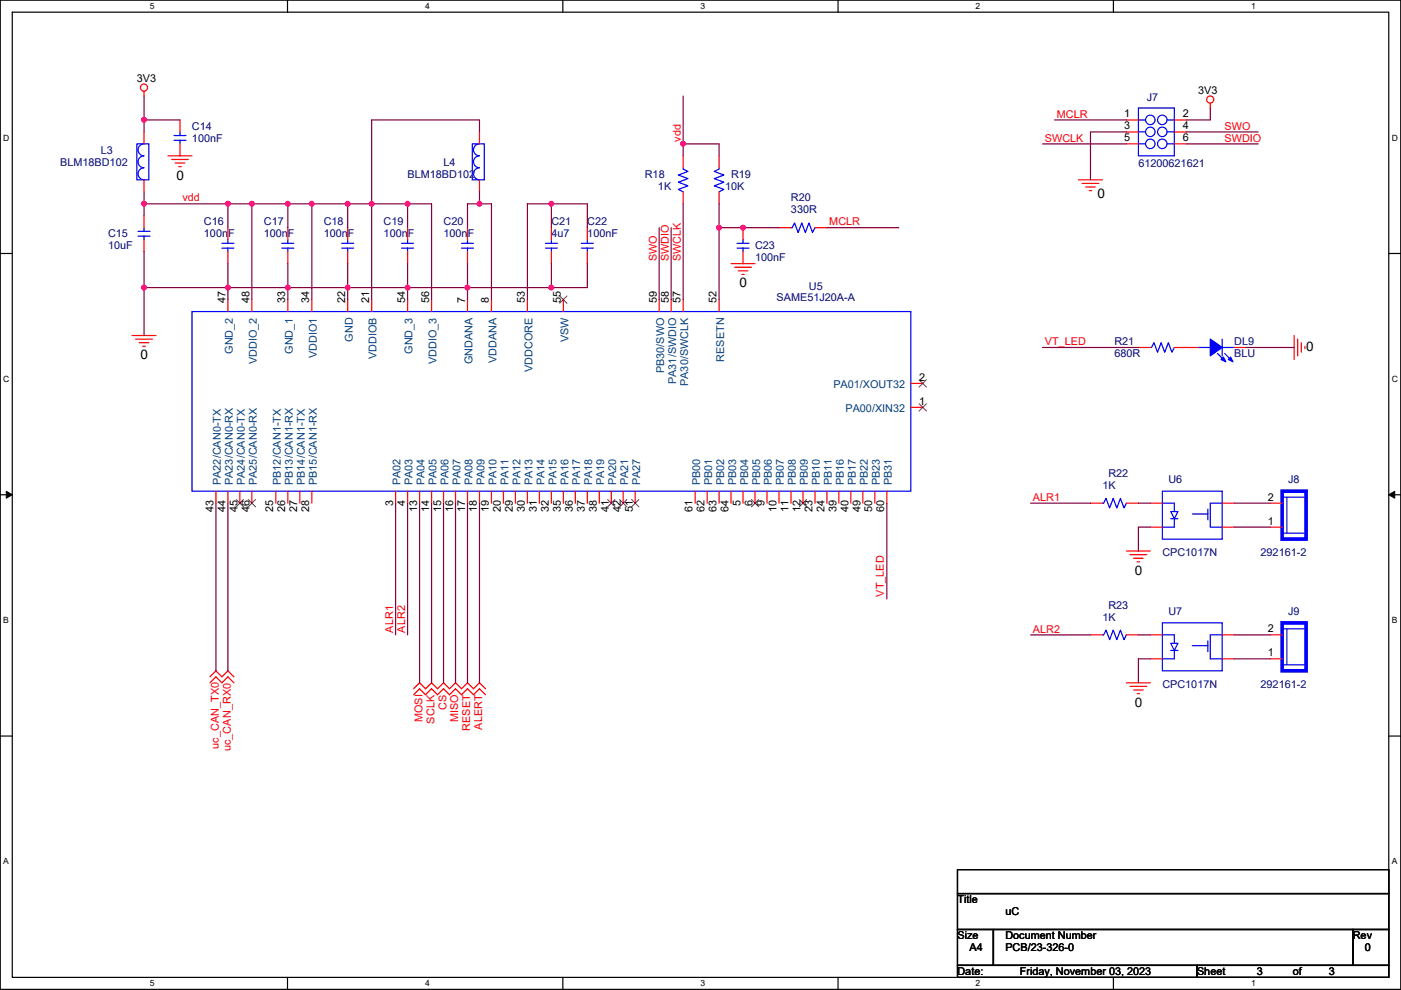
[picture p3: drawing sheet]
<svg xmlns="http://www.w3.org/2000/svg" width="297mm" height="210mm" viewBox="0 0 297 210" stroke-linecap="round" stroke-linejoin="round" font-family="sans-serif">
<path d="M.1 0h296.9v209.8h-296.9zM2.6 2.6h291.8v204.7h-291.8z" fill="none" stroke="#000" stroke-width=".25"/>
<g fill="#fff">
<path d="M31.8 .3h1v2h-1z"/>
<path d="M31.8 207.6h1v2h-1z"/>
</g>
<path d="M61 0v2.6M61 207.3v2.5" fill="none" stroke="#000" stroke-width=".25"/>
<g fill="#fff">
<path d="M90.1 .3h1v2h-1z"/>
<path d="M90.1 207.6h1v2h-1z"/>
</g>
<path d="M119.3 0v2.6M119.3 207.3v2.5" fill="none" stroke="#000" stroke-width=".25"/>
<g fill="#fff">
<path d="M148.5 .3h1v2h-1z"/>
<path d="M148.5 207.6h1v2h-1z"/>
</g>
<path d="M177.7 0v2.6M177.7 207.3v2.5" fill="none" stroke="#000" stroke-width=".25"/>
<g fill="#fff">
<path d="M206.9 .3h1v2h-1z"/>
<path d="M206.9 207.6h1v2h-1z"/>
</g>
<path d="M236.1 0v2.6M236.1 207.3v2.5" fill="none" stroke="#000" stroke-width=".25"/>
<g fill="#fff">
<path d="M265.2 .3h1v2h-1z"/>
<path d="M265.2 207.6h1v2h-1z"/>
<path d="M.7 28.2h1.3v2h-1.3z"/>
<path d="M295.1 28.2h1.3v2h-1.3z"/>
<path d="M.7 79.4h1.3v2h-1.3z"/>
<path d="M295.1 79.4h1.3v2h-1.3z"/>
</g>
<path d="M.1 53.8h2.5M294.4 53.8h2.6" fill="none" stroke="#000" stroke-width=".25"/>
<g fill="#fff">
<path d="M.7 130.5h1.2v2.1h-1.2z"/>
<path d="M295.1 130.5h1.2v2.1h-1.2z"/>
</g>
<path d="M.1 104.9h2.5M294.4 104.9h2.6" fill="none" stroke="#000" stroke-width=".25"/>
<path d="M1.3 104.2l1.3 .7-1.3 .8zM294.4 104.9l1.3-.7v1.5z" fill="#000" stroke="#000" stroke-width=".21"/>
<g fill="#fff">
<path d="M.7 181.7h1.2v2h-1.2z"/>
<path d="M295.1 181.7h1.2v2h-1.2z"/>
</g>
<path d="M.1 156.1h2.5M294.4 156.1h2.6M203 184.4h91.4v5.1h-91.4zM203 189.5h91.4v7.6h-91.4zM203 197.1h7.6v7.7h-7.6zM210.6 197.1h76.2v7.7h-76.2zM286.8 197.1h7.6v7.7h-7.6zM203 204.8h50.8v2.5h-50.8zM253.8 204.8h40.6v2.5h-40.6z" fill="none" stroke="#000" stroke-width=".25"/>
<g fill="none" stroke="#f00" stroke-width=".25">
<path d="M30.5 19.3v1.1M30.5 28v2.5M30.5 38.1v2.6M35.6 33.1h5.1M36.4 33.8h3.5M37.1 34.6h2.1M37.9 35.3h.5M38.2 25.4v2.6M38.2 30.5v2.6M101.7 28v2.5M101.7 38.1v2.6M144.8 33.1v2.5"/>
<path d="M152.5 33.1v2.5M228.7 38.1h5M229.4 38.9h3.6M230.2 39.7h2M238.8 25.4h2.6M238.8 28h2.6M238.8 30.5h2.6M249 25.4h2.5M249 28h2.5M249 30.5h2.5M256.6 21.9v1M30.5 45.8v2.5"/>
<path d="M30.5 50.8v2.6M48.3 48.3v2.5M48.3 53.4v2.5M61 48.3v2.5M61 53.4v2.5M73.7 48.3v2.5M73.7 53.4v2.5M86.4 48.3v2.5M86.4 53.4v2.5M99.1 48.3v2.5M99.1 53.4v2.5M116.9 48.3v2.5"/>
<path d="M116.9 53.4v2.5M124.5 48.3v2.5M124.5 53.4v2.5M144.8 40.7v2.5M152.5 40.7v2.5M155 55.9h5.1M155.8 56.7h3.5M156.5 57.4h2.1M157.3 58.2h.5M157.5 48.3v2.5M157.5 53.4v2.5M165.2 48.3h2.5"/>
<path d="M172.8 48.3h2.5M230.9 40.4h.6M28 71.2h5.1M28.8 71.9h3.5M29.5 72.7h2.1M30.3 73.4h.5M48.3 63.5v2.6M53.4 63.5v2.6M61 63.5v2.6M66.1 63.5v2.6M73.7 63.5v2.6M78.8 63.5v2.6"/>
<path d="M86.4 63.5v2.6M91.5 63.5v2.6M99.1 63.5v2.6M104.2 63.5v2.6M111.8 63.5v2.6M119.4 63.5v2.6M139.8 63.5v2.6M142.3 63.5v2.6M144.8 63.5v2.6M152.5 63.5v2.6M241.4 73.7h2.5M249 73.7h5.1"/>
<path d="M261.7 73.7h2.5M274.4 71.2v5M275.1 71.9v3.6M275.9 72.7v2M276.7 73.4v.6M193.1 86.4h2.5M193.1 81.3h2.5M45.8 104.2v2.5M48.3 104.2v2.5M50.9 104.2v2.5M53.4 104.2v2.5M58.5 104.2v2.5"/>
<path d="M61 104.2v2.5M63.6 104.2v2.5M66.1 104.2v2.5M83.9 104.2v2.5M86.4 104.2v2.5M89 104.2v2.5M91.5 104.2v2.5M94 104.2v2.5M96.6 104.2v2.5M99.1 104.2v2.5M101.7 104.2v2.5M104.2 104.2v2.5"/>
<path d="M106.7 104.2v2.5M109.3 104.2v2.5M111.8 104.2v2.5M114.4 104.2v2.5M116.9 104.2v2.5M119.4 104.2v2.5M122 104.2v2.5M124.5 104.2v2.5M127.1 104.2v2.5M129.6 104.2v2.5M132.1 104.2v2.5M134.7 104.2v2.5"/>
<path d="M147.4 104.2v2.5M149.9 104.2v2.5M152.5 104.2v2.5M155 104.2v2.5M157.5 104.2v2.5M160.1 104.2v2.5M162.6 104.2v2.5M165.2 104.2v2.5M167.7 104.2v2.5M170.2 104.2v2.5M172.8 104.2v2.5M175.3 104.2v2.5"/>
<path d="M177.9 104.2v2.5M180.4 104.2v2.5M182.9 104.2v2.5M185.5 104.2v2.5M188 104.2v2.5M231.2 106.7h2.5M238.8 116.9h5.1M238.8 106.7h2.6M239.6 117.6h3.5M240.3 118.4h2.1M241.1 119.2h.5M243.9 106.7h2.5"/>
<path d="M243.9 111.8h2.5M259.1 111.8h2.6M259.1 106.7h2.6M269.3 111.8h2.5M269.3 106.7h2.5M231.2 134.7h2.5M238.8 134.7h2.6M243.9 134.7h2.5M243.9 139.7h2.5M259.1 139.7h2.6M259.1 134.7h2.6M269.3 139.7h2.5"/>
<path d="M269.3 134.7h2.5M44.5 143.6l1.3-1.3 1.3 1.3 1.2-1.3 1.3 1.3M44.5 144.8l1.3-1.2 1.3 1.2 1.2-1.2 1.3 1.2M87.7 146.1l1.3-1.3 1.2 1.3 1.3-1.3 1.3 1.3 1.2-1.3 1.3 1.3 1.3-1.3 1.3 1.3 1.2-1.3 1.3 1.3 1.3-1.3 1.2 1.3M87.7 147.4l1.3-1.3 1.2 1.3 1.3-1.3 1.3 1.3 1.2-1.3 1.3 1.3 1.3-1.3 1.3 1.3 1.2-1.3 1.3 1.3 1.3-1.3 1.2 1.3M238.8 144.8h5.1M239.6 145.6h3.5M240.3 146.3h2.1M241.1 147.1h.5"/>
<circle cx="30.5" cy="18.6" r=".76"/>
<circle cx="256.6" cy="21.1" r=".76"/>
</g>
<g fill="none" stroke="#00f" stroke-width=".25">
<path d="M29 30.5h2.6v7.6h-2.6zM30.5 35.6a1.26 1.26 0 0 0-1.2 1.3 1.26 1.26 0 0 0 1.2 1.2M30.5 33.1a1.26 1.26 0 0 0-1.2 1.2 1.26 1.26 0 0 0 1.2 1.3M30.5 30.5a1.26 1.26 0 0 0-1.2 1.3 1.26 1.26 0 0 0 1.2 1.2M36.9 28.7h2.5M36.9 29.8h2.5M38.2 29.8v.7M38.2 28v.7M100.1 30.5h2.6v7.6h-2.6zM101.6 35.6a1.26 1.26 0 0 0-1.2 1.3 1.26 1.26 0 0 0 1.2 1.2M101.6 33.1a1.26 1.26 0 0 0-1.2 1.2 1.26 1.26 0 0 0 1.2 1.3M101.6 30.5a1.26 1.26 0 0 0-1.2 1.3 1.26 1.26 0 0 0 1.2 1.2"/>
<path d="M144.8 35.6v.3l1.1 .5-2.1 .7 2.1 .8-2.1 .8 2.1 .7-2.1 .8 1 .5M152.5 35.6v.3l-1.1 .5 2.1 .7-2.1 .8 2.1 .8-2.1 .7 2.1 .8-1 .5M241.4 22.9h7.6v10.2h-7.6zM241.4 25.4h1.5M241.4 28h1.5M241.4 30.5h1.5M247.5 25.4h1.5M247.5 28h1.5M247.5 30.5h1.5M29.3 49.1h2.5M29.3 50.1h2.5M30.5 50.1v.7"/>
<path d="M30.5 48.3v.8M47.1 51.6h2.5M47.1 52.6h2.5M48.3 52.6v.8M48.3 50.8v.8M59.8 51.6h2.5M59.8 52.6h2.5M61 52.6v.8M61 50.8v.8M72.5 51.6h2.5M72.5 52.6h2.5M73.7 52.6v.8"/>
<path d="M73.7 50.8v.8M85.2 51.6h2.5M85.2 52.6h2.5M86.4 52.6v.8M86.4 50.8v.8M97.9 51.6h2.5M97.9 52.6h2.5M99.1 52.6v.8M99.1 50.8v.8M115.6 51.6h2.6M115.6 52.6h2.6M116.9 52.6v.8"/>
<path d="M116.9 50.8v.8M123.3 51.6h2.5M123.3 52.6h2.5M124.5 52.6v.8M124.5 50.8v.8M156.3 51.6h2.5M156.3 52.6h2.5M157.5 52.6v.8M157.5 50.8v.8M167.7 48.3h.3l.5-1 .7 2 .8-2 .7 2 .8-2 .8 2 .5-1M40.7 66.1h152.4v38.1h-152.4zM243.9 73.7h.3l.5-1 .7 2 .8-2 .7 2 .8-2 .8 2 .5-1"/>
<path d="M254.1 73.7h2.5M258.1 75l1.5 1.5M259.1 71.9v3.6M259.1 73.7h2.6M259.6 75l1.6 1.5M233.7 106.7h.3l.5-1 .8 2 .7-2 .8 2 .8-2 .7 2 .5-1M246.4 104.2h12.7v10.1h-12.7zM246.4 106.7h2.6v1.8M248.2 110h1.5M248.2 108.5h1.5l-.7 1.5zM249 110v1.8h-2.6M252.8 109h3.3"/>
<path d="M256.1 108v2.3M259.1 106.7h-2.5v5.1h2.5M271.8 113.1h5.1M271.8 105.5h5.1M272.9 105.5v7.6M233.7 134.7h.3l.5-1.1 .8 2.1 .7-2.1 .8 2.1 .8-2.1 .7 2.1 .5-1M246.4 132.1h12.7v10.2h-12.7zM246.4 134.7h2.6v1.7M248.2 138h1.5M248.2 136.4h1.5l-.7 1.6zM249 138v1.7h-2.6M252.8 136.9h3.3"/>
<path d="M256.1 135.9v2.3M259.1 134.7h-2.5v5h2.5M271.8 133.4h5.1M272.9 133.4v7.6M271.8 141h5.1"/>
<circle cx="243.9" cy="25.4" r="1.01"/>
<circle cx="243.9" cy="30.5" r="1.01"/>
<circle cx="243.9" cy="28" r="1.01"/>
<circle cx="246.4" cy="25.4" r="1.01"/>
<circle cx="246.4" cy="28" r="1.01"/>
<circle cx="246.4" cy="30.5" r="1.01"/>
</g>
<g fill="none" stroke="#804000" stroke-width=".21">
<path d="M118.7 62.8l1.5 1.5M120.2 62.8l-1.5 1.5M194.9 85.6l1.5 1.6M194.9 80.6l1.5 1.5M196.4 85.6l-1.5 1.6M196.4 80.6l-1.5 1.5M50.1 106l1.5 1.5M51.6 106l-1.5 1.5M52.6 106l1.6 1.5M54.2 106l-1.6 1.5M128.8 106l1.6 1.5M130.4 106l-1.6 1.5"/>
<path d="M131.4 106l1.5 1.5M132.9 106l-1.5 1.5M133.9 106l1.6 1.5M135.4 106l-1.5 1.5M159.3 106l1.6 1.5M160.8 106l-1.5 1.5M169.5 106l1.5 1.5M171 106l-1.5 1.5"/>
</g>
<path d="M271.8 104.2h5.1v10.1h-5.1zM271.8 132.1h5.1v10.2h-5.1z" fill="none" stroke="#00f" stroke-width=".76"/>
<g fill="#00f" stroke="#00f" stroke-width=".25">
<path d="M256.6 71.9l2.5 1.8-2.5 1.8z" fill-rule="evenodd"/>
<path d="M260.9 75.7l.5 1.1-1-.6z" fill-rule="evenodd"/>
<path d="M259.4 75.7l.5 1.1-1-.6z" fill-rule="evenodd"/>
</g>
<g fill="none" stroke="#800040" stroke-width=".25">
<path d="M30.5 25.4h7.7M30.5 20.4v5M30.5 25.4v2.6M101.7 28v-2.6h-22.9v17.8M144.8 20.4v10.1M144.8 30.5v2.6M144.8 30.5h7.7v2.6M221 30.5h17.8M223.6 25.4h15.2M238.8 28h-7.6v10.1M251.5 28h15.3M251.5 30.5h15.3"/>
<path d="M256.6 22.9v2.5h-5.1M30.5 40.7v2.5M30.5 53.4v7.6M30.5 43.2h17.8M30.5 43.2v2.6M48.3 55.9v5.1M48.3 43.2h5.1M48.3 43.2v5.1M53.4 43.2v20.3M53.4 43.2h7.6M61 43.2v5.1M61 55.9v5.1"/>
<path d="M61 43.2h5.1M66.1 43.2v20.3M66.1 43.2h7.6M73.7 43.2h5.1M73.7 43.2v5.1M73.7 55.9v5.1M78.8 43.2v20.3M78.8 43.2h7.6M86.4 55.9v5.1M86.4 43.2h5.1v20.3M86.4 43.2v5.1M99.1 55.9v5.1"/>
<path d="M101.7 40.7v2.5M101.7 43.2h-2.6v5.1M101.7 43.2h2.5v20.3M116.9 43.2h-5.1v20.3M116.9 43.2v5.1M116.9 55.9v5.1M116.9 43.2h7.6v5.1M124.5 55.9v5.1h-7.6M139.8 48.3v15.2M142.3 48.3v15.2M144.8 43.2v20.3M152.5 43.2v5.1"/>
<path d="M152.5 48.3h12.7M152.5 48.3v15.2M175.3 48.3h15.3M30.5 61h17.8M30.5 61v10.2M48.3 61h12.7M48.3 61v2.5M61 61h12.7M61 61v2.5M73.7 61h12.7M73.7 61v2.5M86.4 61v2.5"/>
<path d="M86.4 61h12.7M99.1 61h17.8M99.1 61v2.5M221 73.7h20.4M264.2 73.7h10.2M45.8 106.7v35.6M48.3 106.7v35.6M83.9 106.7v28M86.4 106.7v28M89 106.7v38.1M91.5 106.7v38.1M94 106.7v38.1"/>
<path d="M96.6 106.7v38.1M99.1 106.7v38.1M101.7 106.7v38.1M188 106.7v20.3M218.5 106.7h12.7M241.4 106.7h2.5M243.9 111.8h-2.5v5.1M261.7 106.7h7.6M261.7 111.8h7.6M218.5 134.7h12.7M241.4 134.7h2.5M243.9 139.7h-2.5v5.1"/>
<path d="M261.7 134.7h7.6M261.7 139.7h7.6"/>
</g>
<g fill="#f0f" stroke="#f0f" stroke-width=".25">
<circle cx="30.5" cy="25.4" r=".5"/>
<circle cx="144.8" cy="30.5" r=".5"/>
<circle cx="48.3" cy="43.2" r=".5"/>
<circle cx="30.5" cy="43.2" r=".5"/>
<circle cx="53.4" cy="43.2" r=".5"/>
<circle cx="61" cy="43.2" r=".5"/>
<circle cx="66.1" cy="43.2" r=".5"/>
<circle cx="78.8" cy="43.2" r=".5"/>
<circle cx="73.7" cy="43.2" r=".5"/>
<circle cx="86.4" cy="43.2" r=".5"/>
<circle cx="101.6" cy="43.2" r=".5"/>
<circle cx="116.9" cy="43.2" r=".5"/>
<circle cx="152.4" cy="48.3" r=".5"/>
<circle cx="157.5" cy="48.3" r=".5"/>
<circle cx="30.5" cy="61" r=".5"/>
<circle cx="48.3" cy="61" r=".5"/>
<circle cx="61" cy="61" r=".5"/>
<circle cx="86.4" cy="61" r=".5"/>
<circle cx="73.7" cy="61" r=".5"/>
<circle cx="116.9" cy="61" r=".5"/>
<circle cx="99.1" cy="61" r=".5"/>
</g>
<g font-size="2.8">
<text x="37.4" y="38.1">0</text>
<text x="232.7" y="41.9">0</text>
<text x="156.8" y="61">0</text>
<text x="29.8" y="76.2">0</text>
<text x="276.9" y="74.4">0</text>
<text x="240.6" y="121.9">0</text>
<text x="240.6" y="149.9">0</text>
</g>
<g font-size="2.3">
<text x="29" y="17.3">3V3</text>
<text x="254.1" y="19.9">3V3</text>
<text x="238.3" y="24.9">1</text>
<text x="238.3" y="27.5">3</text>
<text x="238.3" y="30">5</text>
<text x="250.8" y="24.9">2</text>
<text x="250.8" y="27.5">4</text>
<text x="250.8" y="30">6</text>
<text x="47.8" y="64.3" transform="rotate(-90 47.8 64.3)">47</text>
<text x="52.9" y="64.3" transform="rotate(-90 52.9 64.3)">48</text>
<text x="60.5" y="64.3" transform="rotate(-90 60.5 64.3)">33</text>
<text x="65.6" y="64.3" transform="rotate(-90 65.6 64.3)">34</text>
<text x="73.2" y="64.3" transform="rotate(-90 73.2 64.3)">22</text>
<text x="78.3" y="64.3" transform="rotate(-90 78.3 64.3)">21</text>
<text x="85.9" y="64.3" transform="rotate(-90 85.9 64.3)">54</text>
<text x="91" y="64.3" transform="rotate(-90 91 64.3)">56</text>
<text x="98.6" y="64.3" transform="rotate(-90 98.6 64.3)">7</text>
<text x="103.7" y="64.3" transform="rotate(-90 103.7 64.3)">8</text>
<text x="111.3" y="64.3" transform="rotate(-90 111.3 64.3)">53</text>
<text x="118.9" y="64.3" transform="rotate(-90 118.9 64.3)">55</text>
<text x="139.2" y="64.3" transform="rotate(-90 139.2 64.3)">59</text>
<text x="141.8" y="64.3" transform="rotate(-90 141.8 64.3)">58</text>
<text x="144.3" y="64.3" transform="rotate(-90 144.3 64.3)">57</text>
<text x="151.9" y="64.3" transform="rotate(-90 151.9 64.3)">52</text>
<text x="194.9" y="80.8">2</text>
<text x="194.9" y="85.9">1</text>
<text x="83.4" y="107.3" transform="rotate(-90 83.4 107.3)">3</text>
<text x="85.9" y="107.3" transform="rotate(-90 85.9 107.3)">4</text>
<text x="157" y="107.3" transform="rotate(-90 157 107.3)">5</text>
<text x="159.6" y="107.3" transform="rotate(-90 159.6 107.3)">6</text>
<text x="162.1" y="107.3" transform="rotate(-90 162.1 107.3)">9</text>
<text x="268.8" y="106.2">2</text>
<text x="45.3" y="108.5" transform="rotate(-90 45.3 108.5)">43</text>
<text x="47.8" y="108.5" transform="rotate(-90 47.8 108.5)">44</text>
<text x="50.3" y="108.5" transform="rotate(-90 50.3 108.5)">45</text>
<text x="52.9" y="108.5" transform="rotate(-90 52.9 108.5)">46</text>
<text x="58" y="108.5" transform="rotate(-90 58 108.5)">25</text>
<text x="60.5" y="108.5" transform="rotate(-90 60.5 108.5)">26</text>
<text x="63" y="108.5" transform="rotate(-90 63 108.5)">27</text>
<text x="65.6" y="108.5" transform="rotate(-90 65.6 108.5)">28</text>
<text x="88.4" y="108.5" transform="rotate(-90 88.4 108.5)">13</text>
<text x="91" y="108.5" transform="rotate(-90 91 108.5)">14</text>
<text x="93.5" y="108.5" transform="rotate(-90 93.5 108.5)">15</text>
<text x="96.1" y="108.5" transform="rotate(-90 96.1 108.5)">16</text>
<text x="98.6" y="108.5" transform="rotate(-90 98.6 108.5)">17</text>
<text x="101.1" y="108.5" transform="rotate(-90 101.1 108.5)">18</text>
<text x="103.7" y="108.5" transform="rotate(-90 103.7 108.5)">19</text>
<text x="106.2" y="108.5" transform="rotate(-90 106.2 108.5)">20</text>
<text x="108.8" y="108.5" transform="rotate(-90 108.8 108.5)">29</text>
<text x="111.3" y="108.5" transform="rotate(-90 111.3 108.5)">30</text>
<text x="113.8" y="108.5" transform="rotate(-90 113.8 108.5)">31</text>
<text x="116.4" y="108.5" transform="rotate(-90 116.4 108.5)">32</text>
<text x="118.9" y="108.5" transform="rotate(-90 118.9 108.5)">35</text>
<text x="121.5" y="108.5" transform="rotate(-90 121.5 108.5)">36</text>
<text x="124" y="108.5" transform="rotate(-90 124 108.5)">37</text>
<text x="126.5" y="108.5" transform="rotate(-90 126.5 108.5)">38</text>
<text x="129.1" y="108.5" transform="rotate(-90 129.1 108.5)">41</text>
<text x="131.6" y="108.5" transform="rotate(-90 131.6 108.5)">42</text>
<text x="134.2" y="108.5" transform="rotate(-90 134.2 108.5)">51</text>
<text x="146.9" y="108.5" transform="rotate(-90 146.9 108.5)">61</text>
<text x="149.4" y="108.5" transform="rotate(-90 149.4 108.5)">62</text>
<text x="151.9" y="108.5" transform="rotate(-90 151.9 108.5)">63</text>
<text x="154.5" y="108.5" transform="rotate(-90 154.5 108.5)">64</text>
<text x="164.6" y="108.5" transform="rotate(-90 164.6 108.5)">10</text>
<text x="167.2" y="108.5" transform="rotate(-90 167.2 108.5)">11</text>
<text x="169.7" y="108.5" transform="rotate(-90 169.7 108.5)">12</text>
<text x="172.3" y="108.5" transform="rotate(-90 172.3 108.5)">23</text>
<text x="174.8" y="108.5" transform="rotate(-90 174.8 108.5)">24</text>
<text x="177.3" y="108.5" transform="rotate(-90 177.3 108.5)">39</text>
<text x="179.9" y="108.5" transform="rotate(-90 179.9 108.5)">40</text>
<text x="182.4" y="108.5" transform="rotate(-90 182.4 108.5)">49</text>
<text x="185" y="108.5" transform="rotate(-90 185 108.5)">50</text>
<text x="187.5" y="108.5" transform="rotate(-90 187.5 108.5)">60</text>
<text x="268.8" y="111.3">1</text>
<text x="268.8" y="134.1">2</text>
<text x="268.8" y="139.2">1</text>
<text x="203" y="191.6">Title</text>
<text x="213.2" y="194.1">uC</text>
<text x="203" y="199.2">Size</text>
<text x="205.5" y="201.7">A4</text>
<text x="213.2" y="199.2">Document Number</text>
<text x="213.2" y="201.7">PCB/23-326-0</text>
<text x="286.8" y="199.2">Rev</text>
<text x="289.4" y="201.7">0</text>
<text x="203" y="206.8">Date:</text>
<text x="216.2" y="206.8">Friday, November 03, 2023</text>
<text x="253.8" y="206.8">Sheet</text>
<text x="266.5" y="206.8">3</text>
<text x="274.1" y="206.8">of</text>
<text x="281.7" y="206.8">3</text>
</g>
<g font-size="2.3" fill="#000080">
<text x="243.1" y="21.4">J7</text>
<text x="40.7" y="27.5">C14</text>
<text x="12.8" y="35.1">BLM18BD102</text>
<text x="21.4" y="32.6">L3</text>
<text x="40.7" y="30">100nF</text>
<text x="94" y="35.1">L4</text>
<text x="241.4" y="35.4">61200621621</text>
<text x="86.4" y="37.7">BLM18BD102</text>
<text x="136.7" y="37.7">R18</text>
<text x="139.5" y="40.2">1K</text>
<text x="153.7" y="40.2">10K</text>
<text x="155" y="37.7">R19</text>
<text x="43.2" y="47.8">C16</text>
<text x="55.9" y="47.8">C17</text>
<text x="68.6" y="47.8">C18</text>
<text x="81.3" y="47.8">C19</text>
<text x="94" y="47.8">C20</text>
<text x="116.9" y="47.8">C21</text>
<text x="124.5" y="47.8">C22</text>
<text x="167.7" y="42.7">R20</text>
<text x="167.7" y="45.3">330R</text>
<text x="22.9" y="50.4">C15</text>
<text x="22.9" y="52.9">10uF</text>
<text x="43.2" y="50.4">100nF</text>
<text x="55.9" y="50.4">100nF</text>
<text x="68.6" y="50.4">100nF</text>
<text x="81.3" y="50.4">100nF</text>
<text x="94" y="50.4">100nF</text>
<text x="116.9" y="50.4">4u7</text>
<text x="124.5" y="50.4">100nF</text>
<text x="160.1" y="52.9">C23</text>
<text x="160.1" y="55.4">100nF</text>
<text x="164.7" y="63.8">SAME51J20A-A</text>
<text x="171.5" y="61.5">U5</text>
<text x="236.3" y="73.2">R21</text>
<text x="236.3" y="75.8">680R</text>
<text x="261.7" y="73.2">DL9</text>
<text x="261.7" y="75.8">BLU</text>
<text x="235" y="101.2">R22</text>
<text x="233.7" y="103.7">1K</text>
<text x="247.7" y="102.4">U6</text>
<text x="273.1" y="102.4">J8</text>
<text x="246.4" y="117.9">CPC1017N</text>
<text x="267.3" y="117.9">292161-2</text>
<text x="233.7" y="131.6">1K</text>
<text x="235" y="129.1">R23</text>
<text x="247.7" y="130.4">U7</text>
<text x="273.1" y="130.4">J9</text>
<text x="246.4" y="145.9">CPC1017N</text>
<text x="267.3" y="145.9">292161-2</text>
</g>
<g font-size="2.3" fill="#f00">
<text x="224.1" y="24.9">MCLR</text>
<text x="259.6" y="27.5">SWO</text>
<text x="144.3" y="30" transform="rotate(-90 144.3 30)">vdd</text>
<text x="221.5" y="30">SWCLK</text>
<text x="259.6" y="30">SWDIO</text>
<text x="38.7" y="42.7">vdd</text>
<text x="175.8" y="47.8">MCLR</text>
<text x="139.3" y="55.4" transform="rotate(-90 139.3 55.4)">SWO</text>
<text x="141.8" y="55.4" transform="rotate(-90 141.8 55.4)">SWDIO</text>
<text x="144.3" y="55.4" transform="rotate(-90 144.3 55.4)">SWCLK</text>
<text x="221.5" y="73.1">VT_LED</text>
<text x="219" y="106.2">ALR1</text>
<text x="187.4" y="126.5" transform="rotate(-90 187.4 126.5)">VT_LED</text>
<text x="83.4" y="134.2" transform="rotate(-90 83.4 134.2)">ALR1</text>
<text x="85.9" y="134.2" transform="rotate(-90 85.9 134.2)">ALR2</text>
<text x="219" y="134.2">ALR2</text>
<text x="89.6" y="153.2" transform="rotate(-90 89.6 153.2)">MOSI</text>
<text x="92.1" y="153.5" transform="rotate(-90 92.1 153.5)">SCLK</text>
<text x="94.6" y="150.7" transform="rotate(-90 94.6 150.7)">CS</text>
<text x="97.2" y="153.2" transform="rotate(-90 97.2 153.2)">MISO</text>
<text x="99.7" y="155" transform="rotate(-90 99.7 155)">RESET</text>
<text x="102.3" y="154.7" transform="rotate(-90 102.3 154.7)">ALERT</text>
<text x="46.4" y="158.8" transform="rotate(-90 46.4 158.8)">uc_CAN_TX0</text>
<text x="48.9" y="159.3" transform="rotate(-90 48.9 159.3)">uc_CAN_RX0</text>
</g>
<g font-size="2.3" fill="#004080">
<text x="49.4" y="75.1" transform="rotate(-90 49.4 75.1)">GND_2</text>
<text x="54.5" y="77.3" transform="rotate(-90 54.5 77.3)">VDDIO_2</text>
<text x="62.1" y="75.1" transform="rotate(-90 62.1 75.1)">GND_1</text>
<text x="67.2" y="76" transform="rotate(-90 67.2 76)">VDDIO1</text>
<text x="74.8" y="72.5" transform="rotate(-90 74.8 72.5)">GND</text>
<text x="79.9" y="76.2" transform="rotate(-90 79.9 76.2)">VDDIOB</text>
<text x="87.5" y="75.1" transform="rotate(-90 87.5 75.1)">GND_3</text>
<text x="92.6" y="77.3" transform="rotate(-90 92.6 77.3)">VDDIO_3</text>
<text x="100.2" y="77.3" transform="rotate(-90 100.2 77.3)">GNDANA</text>
<text x="105.3" y="77" transform="rotate(-90 105.3 77)">VDDANA</text>
<text x="120.5" y="72.6" transform="rotate(-90 120.5 72.6)">VSW</text>
<text x="153.5" y="76.7" transform="rotate(-90 153.5 76.7)">RESETN</text>
<text x="112.9" y="78.9" transform="rotate(-90 112.9 78.9)">VDDCORE</text>
<text x="140.8" y="79.2" transform="rotate(-90 140.8 79.2)">PB30/SWO</text>
<text x="143.4" y="81.5" transform="rotate(-90 143.4 81.5)">PA31/SWDIO</text>
<text x="145.9" y="81.9" transform="rotate(-90 145.9 81.9)">PA30/SWCLK</text>
<text x="176.7" y="82.4">PA01/XOUT32</text>
<text x="179.3" y="87.4">PA00/XIN32</text>
<text x="46.8" y="102.9" transform="rotate(-90 46.8 102.9)">PA22/CAN0-TX</text>
<text x="49.4" y="102.9" transform="rotate(-90 49.4 102.9)">PA23/CAN0-RX</text>
<text x="51.9" y="102.9" transform="rotate(-90 51.9 102.9)">PA24/CAN0-TX</text>
<text x="54.5" y="102.9" transform="rotate(-90 54.5 102.9)">PA25/CAN0-RX</text>
<text x="59.5" y="102.9" transform="rotate(-90 59.5 102.9)">PB12/CAN1-TX</text>
<text x="62.1" y="102.9" transform="rotate(-90 62.1 102.9)">PB13/CAN1-RX</text>
<text x="64.6" y="102.9" transform="rotate(-90 64.6 102.9)">PB14/CAN1-TX</text>
<text x="67.2" y="102.9" transform="rotate(-90 67.2 102.9)">PB15/CAN1-RX</text>
<text x="84.9" y="102.9" transform="rotate(-90 84.9 102.9)">PA02</text>
<text x="87.5" y="102.9" transform="rotate(-90 87.5 102.9)">PA03</text>
<text x="90" y="102.9" transform="rotate(-90 90 102.9)">PA04</text>
<text x="92.6" y="102.9" transform="rotate(-90 92.6 102.9)">PA05</text>
<text x="95.1" y="102.9" transform="rotate(-90 95.1 102.9)">PA06</text>
<text x="97.6" y="102.9" transform="rotate(-90 97.6 102.9)">PA07</text>
<text x="100.2" y="102.9" transform="rotate(-90 100.2 102.9)">PA08</text>
<text x="102.7" y="102.9" transform="rotate(-90 102.7 102.9)">PA09</text>
<text x="105.3" y="102.9" transform="rotate(-90 105.3 102.9)">PA10</text>
<text x="107.8" y="102.9" transform="rotate(-90 107.8 102.9)">PA11</text>
<text x="110.3" y="102.9" transform="rotate(-90 110.3 102.9)">PA12</text>
<text x="112.9" y="102.9" transform="rotate(-90 112.9 102.9)">PA13</text>
<text x="115.4" y="102.9" transform="rotate(-90 115.4 102.9)">PA14</text>
<text x="118" y="102.9" transform="rotate(-90 118 102.9)">PA15</text>
<text x="120.5" y="102.9" transform="rotate(-90 120.5 102.9)">PA16</text>
<text x="123" y="102.9" transform="rotate(-90 123 102.9)">PA17</text>
<text x="125.6" y="102.9" transform="rotate(-90 125.6 102.9)">PA18</text>
<text x="128.1" y="102.9" transform="rotate(-90 128.1 102.9)">PA19</text>
<text x="130.7" y="102.9" transform="rotate(-90 130.7 102.9)">PA20</text>
<text x="133.2" y="102.9" transform="rotate(-90 133.2 102.9)">PA21</text>
<text x="135.7" y="102.9" transform="rotate(-90 135.7 102.9)">PA27</text>
<text x="148.4" y="102.9" transform="rotate(-90 148.4 102.9)">PB00</text>
<text x="151" y="102.9" transform="rotate(-90 151 102.9)">PB01</text>
<text x="153.5" y="102.9" transform="rotate(-90 153.5 102.9)">PB02</text>
<text x="156.1" y="102.9" transform="rotate(-90 156.1 102.9)">PB03</text>
<text x="158.6" y="102.9" transform="rotate(-90 158.6 102.9)">PB04</text>
<text x="161.1" y="102.9" transform="rotate(-90 161.1 102.9)">PB05</text>
<text x="163.7" y="102.9" transform="rotate(-90 163.7 102.9)">PB06</text>
<text x="166.2" y="102.9" transform="rotate(-90 166.2 102.9)">PB07</text>
<text x="168.8" y="102.9" transform="rotate(-90 168.8 102.9)">PB08</text>
<text x="171.3" y="102.9" transform="rotate(-90 171.3 102.9)">PB09</text>
<text x="173.8" y="102.9" transform="rotate(-90 173.8 102.9)">PB10</text>
<text x="176.4" y="102.9" transform="rotate(-90 176.4 102.9)">PB11</text>
<text x="178.9" y="102.9" transform="rotate(-90 178.9 102.9)">PB16</text>
<text x="181.5" y="102.9" transform="rotate(-90 181.5 102.9)">PB17</text>
<text x="184" y="102.9" transform="rotate(-90 184 102.9)">PB22</text>
<text x="186.5" y="102.9" transform="rotate(-90 186.5 102.9)">PB23</text>
<text x="189.1" y="102.9" transform="rotate(-90 189.1 102.9)">PB31</text>
</g>
<g font-size="1.8">
<text x="31.8" y="1.9">5</text>
<text x="90.1" y="1.9">4</text>
<text x="148.5" y="1.9">3</text>
<text x="206.9" y="1.9">2</text>
<text x="265.2" y="1.9">1</text>
<text x=".7" y="29.8">D</text>
<text x="295.1" y="29.8">D</text>
<text x=".7" y="81">C</text>
<text x="295.1" y="81">C</text>
<text x=".7" y="132.2">B</text>
<text x="295.1" y="132.2">B</text>
<text x=".7" y="183.3">A</text>
<text x="295.1" y="183.3">A</text>
<text x="31.8" y="209.2">5</text>
<text x="90.1" y="209.2">4</text>
<text x="148.5" y="209.2">3</text>
<text x="206.9" y="209.2">2</text>
<text x="265.2" y="209.2">1</text>
</g>
</svg>
